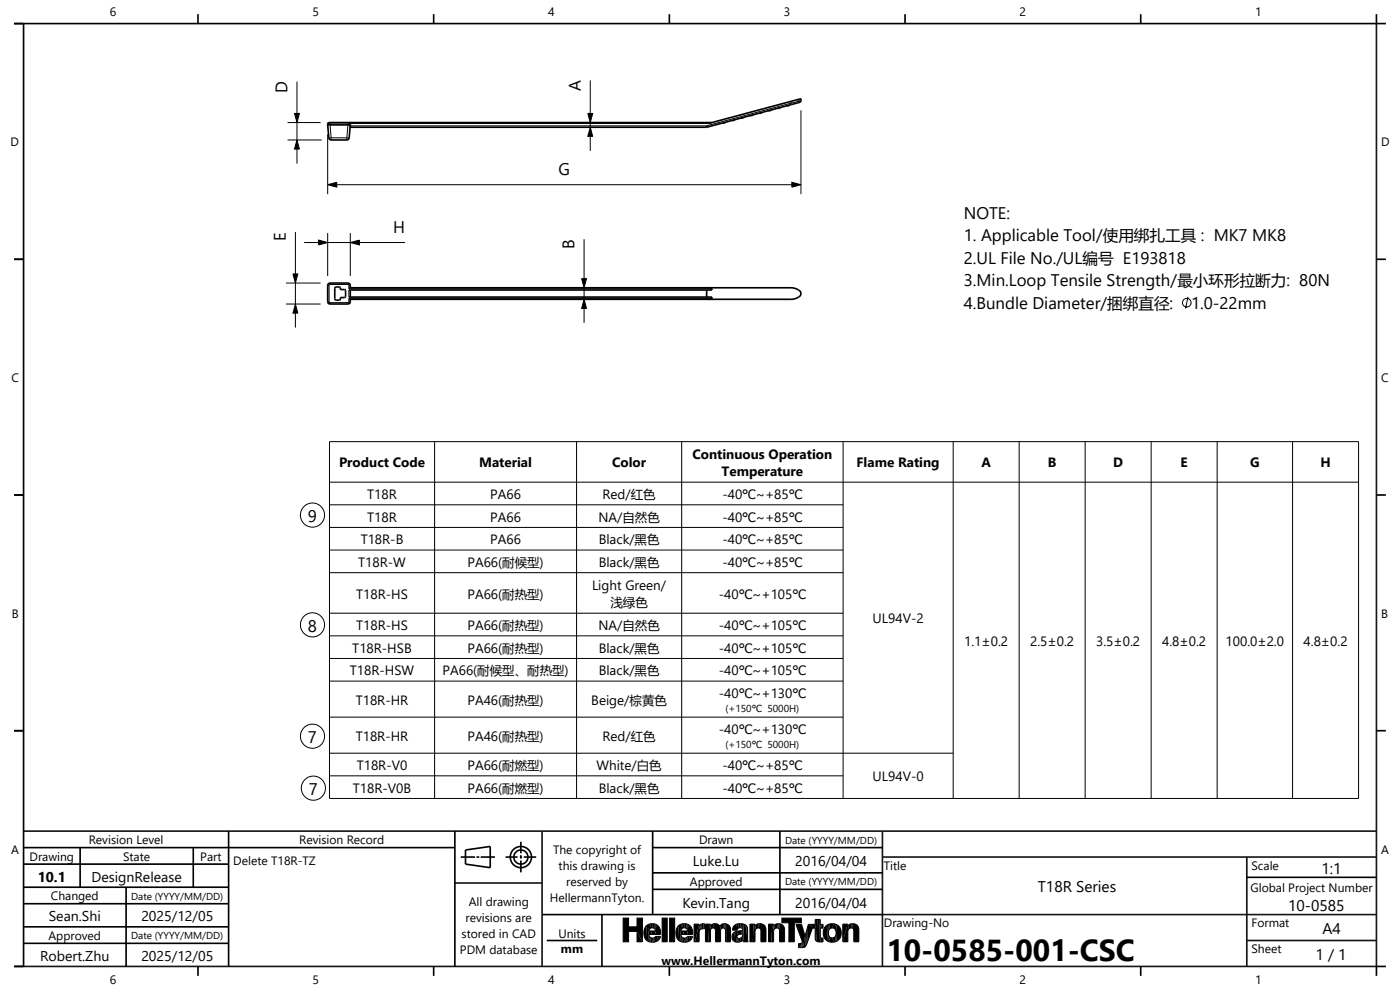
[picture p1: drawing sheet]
<svg xmlns="http://www.w3.org/2000/svg" width="297mm" height="210mm" viewBox="0 0 297 210" stroke-linecap="round" stroke-linejoin="round" font-family="sans-serif">
<g fill="#000">
<path d="M62.5 24.1h1l-.5 1.9z" fill-rule="evenodd"/>
<path d="M63 29.7l.5 1.9h-1z" fill-rule="evenodd"/>
<path d="M69.5 39.2l1.9-.5v1z" fill-rule="evenodd"/>
<path d="M124.7 24.1h1l-.5 1.9z" fill-rule="evenodd"/>
<path d="M125.2 27l.5 1.9h-1z" fill-rule="evenodd"/>
<path d="M168 38.7l1.9 .5-1.9 .5z" fill-rule="evenodd"/>
<path d="M62.1 58.1h1.1l-.5 1.9z" fill-rule="evenodd"/>
<path d="M67.6 50.9l1.9 .5-1.9 .6z" fill-rule="evenodd"/>
<path d="M74.3 51.4l1.9-.5v1.1z" fill-rule="evenodd"/>
<path d="M123.4 59.1h1l-.5 1.9z" fill-rule="evenodd"/>
<path d="M62.7 64.5l.5 1.9h-1.1z" fill-rule="evenodd"/>
<path d="M123.9 63.5l.5 1.9h-1z" fill-rule="evenodd"/>
<path d="M132.2 194.8h1.1v1.8h1.8v-1.8h1.2v5l-1.2-2.2h-1.8v2.2h-1.1z" fill-rule="evenodd"/>
<path d="M135.1 197.6l1.2 2.2h-1.2z" fill-rule="evenodd"/>
<path d="M137.1 196.4l.2 3.2a2.36 2.36 0 0 1-.2-3.2z" fill-rule="evenodd"/>
<path d="M137.1 196.4l.6-.4-.2 3.7-.2-.1z" fill-rule="evenodd"/>
<path d="M137.7 197.5h.6l-.1 .7h-.6z" fill-rule="evenodd"/>
<path d="M137.7 196h.3l-.3 1.5v2.3l-.2-.1z" fill-rule="evenodd"/>
<path d="M137.7 198.6l.4 1.2h-.4z" fill-rule="evenodd"/>
<path d="M137.9 198.8l.4 .2 .2 .9-.4-.1z" fill-rule="evenodd"/>
<path d="M138.3 199h.4v.9h-.2z" fill-rule="evenodd"/>
<path d="M138.4 195.9l.4 .1v1l-.4-.2z" fill-rule="evenodd"/>
<path d="M138 196l.4-.1v.9l-.6 .3z" fill-rule="evenodd"/>
<path d="M138.7 199l.2-.2v1l-.2 .1z" fill-rule="evenodd"/>
<path d="M138.8 196h.2v1.2l-.2-.2z" fill-rule="evenodd"/>
<path d="M138.3 197.5h.7v.7h-.8z" fill-rule="evenodd"/>
<path d="M139 196l.2 .1-.1 1.4z" fill-rule="evenodd"/>
<path d="M139 198.6h.5l-.1 1.1-.5 .1z" fill-rule="evenodd"/>
<path d="M139.5 198.6h.4l-.2 .8-.3 .3z" fill-rule="evenodd"/>
<path d="M140 198.6l.1 .1z" fill-rule="evenodd"/>
<path d="M139.9 198.6l.2 .1-.4 .7z" fill-rule="evenodd"/>
<path d="M139.2 196.1a1.99 1.99 0 0 1 .9 2.1h-1.1z" fill-rule="evenodd"/>
<path d="M140.5 194.8h1v5h-1z" fill-rule="evenodd"/>
<path d="M142.1 194.8h1v5h-1z" fill-rule="evenodd"/>
<path d="M143.9 196.4l.2 3.2a2.36 2.36 0 0 1-.2-3.2z" fill-rule="evenodd"/>
<path d="M143.9 196.4l.6-.4-.2 3.7-.2-.1z" fill-rule="evenodd"/>
<path d="M144.5 197.5h.6l-.1 .7h-.6z" fill-rule="evenodd"/>
<path d="M144.5 196h.3l-.3 1.5v2.3l-.2-.1z" fill-rule="evenodd"/>
<path d="M144.5 198.6l.4 1.2h-.4z" fill-rule="evenodd"/>
<path d="M144.7 198.8l.4 .2 .2 .9-.4-.1z" fill-rule="evenodd"/>
<path d="M145.1 199h.4v.9h-.2z" fill-rule="evenodd"/>
<path d="M145.2 195.9l.4 .1v1l-.4-.2z" fill-rule="evenodd"/>
<path d="M144.8 196l.4-.1v.9l-.6 .3z" fill-rule="evenodd"/>
<path d="M145.5 199l.2-.2v1l-.2 .1z" fill-rule="evenodd"/>
<path d="M145.6 196h.2v1.2l-.2-.2z" fill-rule="evenodd"/>
<path d="M145.1 197.5h.7v.7h-.8z" fill-rule="evenodd"/>
<path d="M145.8 198.6h.5l.1 .9-.5 .3z" fill-rule="evenodd"/>
<path d="M145.8 196l.2 .1-.1 1.4z" fill-rule="evenodd"/>
<path d="M145.8 198.6l.1 1.2h-.2z" fill-rule="evenodd"/>
<path d="M146.3 198.6h.4v.5l-.3 .4z" fill-rule="evenodd"/>
<path d="M146.7 198.6l.2 .1-.2 .4z" fill-rule="evenodd"/>
<path d="M146 196.1a1.99 1.99 0 0 1 .9 2.1h-1.1z" fill-rule="evenodd"/>
<path d="M147.2 196v3.8z" fill-rule="evenodd"/>
<path d="M148.3 196v3.8h-.8z" fill-rule="evenodd"/>
<path d="M148.3 196v.5z" fill-rule="evenodd"/>
<path d="M147.2 196h1.1l-.8 3.8h-.3z" fill-rule="evenodd"/>
<path d="M148.5 196.2l.1-.1v1.1l-.2 .2z" fill-rule="evenodd"/>
<path d="M148.4 196.3l-.1 1.5v-1.3z" fill-rule="evenodd"/>
<path d="M148.6 196.1l.2-.1v1.1l-.2 .1z" fill-rule="evenodd"/>
<path d="M148.8 196l.4-.1v1.1l-.4 .1z" fill-rule="evenodd"/>
<path d="M149.2 195.9h.2v1.1h-.2z" fill-rule="evenodd"/>
<path d="M149.4 195.9l.1 1.1z" fill-rule="evenodd"/>
<path d="M149.7 196v3.8z" fill-rule="evenodd"/>
<path d="M149.7 196h.8l-.2 3.8h-.6z" fill-rule="evenodd"/>
<path d="M150.7 196v.4z" fill-rule="evenodd"/>
<path d="M150.5 196h.2v3.8h-.4z" fill-rule="evenodd"/>
<path d="M150.8 196.2l-.1 1.3v-1.1z" fill-rule="evenodd"/>
<path d="M150.8 196.2l.2-.1 .1 .8-.3 .3z" fill-rule="evenodd"/>
<path d="M151 196.1l.4-.2-.1 1h-.2z" fill-rule="evenodd"/>
<path d="M151.4 195.9h.3v1.1l-.4-.1z" fill-rule="evenodd"/>
<path d="M151.7 195.9h.2l-.1 3.9z" fill-rule="evenodd"/>
<path d="M151.9 195.9l.5 .2 .3 .4 .1-.2 .1 3.5h-1.1z" fill-rule="evenodd"/>
<path d="M152.9 196.3l.1-.1-.1 1.3z" fill-rule="evenodd"/>
<path d="M153 196.2l.4-.2v.9h-.3l-.2 .3z" fill-rule="evenodd"/>
<path d="M153.4 196l.3-.1v1h-.3z" fill-rule="evenodd"/>
<path d="M153.7 195.9l.2 .1v3.8v-2.4l-.2-.5z" fill-rule="evenodd"/>
<path d="M153.9 196h.3v3.8h-.3z" fill-rule="evenodd"/>
<path d="M154.2 196l.6 .5 .2 .4v2.9h-.8z" fill-rule="evenodd"/>
<path d="M155.4 198.2l-.1 .8z" fill-rule="evenodd"/>
<path d="M155.7 197.8l.2-.1-.2 1.9-.4-.6 .1-.8z" fill-rule="evenodd"/>
<path d="M155.9 197.7l.2-.1 .1 2.2-.5-.2z" fill-rule="evenodd"/>
<path d="M156.4 198.8l.2 .2 .1 .9h-.3z" fill-rule="evenodd"/>
<path d="M156.1 197.6l.3-.1v.9l-.2 1.4z" fill-rule="evenodd"/>
<path d="M155.8 196.3l.5-.3 .1 1.3h-1l.1-.6z" fill-rule="evenodd"/>
<path d="M156.4 198.7v1.2l-.2-.1z" fill-rule="evenodd"/>
<path d="M156.3 196l.4-.1-.3 1.4z" fill-rule="evenodd"/>
<path d="M156.6 199h.5l-.1 .8-.3 .1z" fill-rule="evenodd"/>
<path d="M156.7 195.9h.4v.9l-.5 .1z" fill-rule="evenodd"/>
<path d="M156.4 197.5l1-.1-.1 .7-.9 .3z" fill-rule="evenodd"/>
<path d="M157.1 195.9l.3 .1-.1 .9-.2-.1z" fill-rule="evenodd"/>
<path d="M157.1 199l.4-.3-.1 .8-.4 .3z" fill-rule="evenodd"/>
<path d="M157.7 196l-.2 2.4v-.3h-.2z" fill-rule="evenodd"/>
<path d="M157.4 196h.3l-.2 1.2-.2-.3z" fill-rule="evenodd"/>
<path d="M157.7 196l-.1 3.6v-.2l-.2 .1z" fill-rule="evenodd"/>
<path d="M157.7 196v3.7z" fill-rule="evenodd"/>
<path d="M157.7 196h.1l-.1 3.8z" fill-rule="evenodd"/>
<path d="M158.3 196.3l.3 .5v2.4z" fill-rule="evenodd"/>
<path d="M158.1 196.2l.2 .1 .3 3.2z" fill-rule="evenodd"/>
<path d="M157.8 196l.3 .2 .6 3.6h-1z" fill-rule="evenodd"/>
<path d="M159.1 196h.8l-.2 3.8h-.6z" fill-rule="evenodd"/>
<path d="M160.1 196v.4z" fill-rule="evenodd"/>
<path d="M159.9 196h.2l.1 3.8h-.5z" fill-rule="evenodd"/>
<path d="M160.3 196.3l.6-.3 .1 .9h-.5l-.2 .3z" fill-rule="evenodd"/>
<path d="M160.3 196.3l-.1 1.3-.1-1.2z" fill-rule="evenodd"/>
<path d="M160.9 196l.3-.1v1.1l-.2-.1z" fill-rule="evenodd"/>
<path d="M161.2 195.9l.3 .1-.1 3.8v-2.5l-.2-.3z" fill-rule="evenodd"/>
<path d="M161.5 196l.6 .3 .4 .6v2.9h-1.1z" fill-rule="evenodd"/>
<path d="M162.5 197.2v2.6z" fill-rule="evenodd"/>
<path d="M163 196l.1 3.8z" fill-rule="evenodd"/>
<path d="M163 196h.8l-.1 3.8h-.6z" fill-rule="evenodd"/>
<path d="M164.1 196v.4z" fill-rule="evenodd"/>
<path d="M163.8 196h.3v3.8h-.4z" fill-rule="evenodd"/>
<path d="M164.2 196.3l-.1 1.3z" fill-rule="evenodd"/>
<path d="M164.2 196.3l.1-.1v.9l-.2 .3z" fill-rule="evenodd"/>
<path d="M164.3 196.2l.5-.2 .1 .9-.6 .2z" fill-rule="evenodd"/>
<path d="M164.8 196l.3-.1 .1 1.1-.3-.1z" fill-rule="evenodd"/>
<path d="M165.1 195.9l.3 .1v3.8v-2.5l-.2-.3z" fill-rule="evenodd"/>
<path d="M165.4 196l.7 .3 .3 .6v2.9h-1z" fill-rule="evenodd"/>
<path d="M166.4 197.2v2.6z" fill-rule="evenodd"/>
<path d="M165.9 194.8h4.1v.9h-1.5v4.1h-1.1v-4.1h-1.5z" fill-rule="evenodd"/>
<path d="M168.8 196.1h1.2l.8 2.5-.5 2.4-.1-1.3z" fill-rule="evenodd"/>
<path d="M170.8 198.5l.1 2.3-.6 .2z" fill-rule="evenodd"/>
<path d="M171.2 197.2l-.1 3.1-.2 .5-.1-2.3z" fill-rule="evenodd"/>
<path d="M171.5 196.1l.9 .5-1 3.1z" fill-rule="evenodd"/>
<path d="M171.5 196.1h1.4v-1.1v1.9h-.5v-.3z" fill-rule="evenodd"/>
<path d="M172.9 195l.1 4.3z" fill-rule="evenodd"/>
<path d="M172.9 195h.5l-.2 4.7-.2-.4z" fill-rule="evenodd"/>
<path d="M173.8 195h.2v4.8z" fill-rule="evenodd"/>
<path d="M173.4 195h.4l.2 4.8-.8-.1z" fill-rule="evenodd"/>
<path d="M174 198.7v1.1z" fill-rule="evenodd"/>
<path d="M174 198.8l.1 1h-.1z" fill-rule="evenodd"/>
<path d="M174 195v1.1h.3l-.3 .8v1.8z" fill-rule="evenodd"/>
<path d="M174.3 196.1h.2l-.2 .8h-.2z" fill-rule="evenodd"/>
<path d="M174.3 199h.3v.8z" fill-rule="evenodd"/>
<path d="M174.1 199h.2l.2 .8h-.4z" fill-rule="evenodd"/>
<path d="M174.5 196.1h.1v.8h-.3z" fill-rule="evenodd"/>
<path d="M174.6 199v.8z" fill-rule="evenodd"/>
<path d="M175.3 196.4l.4-.3-.2 3.5a2.13 2.13 0 0 1-.2-3.2z" fill-rule="evenodd"/>
<path d="M175.7 196.1v3.6l-.2-.1z" fill-rule="evenodd"/>
<path d="M175.7 198.1l.3 1.7-.3-.1z" fill-rule="evenodd"/>
<path d="M175.7 196.1l.3-.1-.3 1.7z" fill-rule="evenodd"/>
<path d="M175.9 198.6l.2 .3h.5l.3 .9h-.9z" fill-rule="evenodd"/>
<path d="M176.6 198.9h.4l.3-.5-.1 1.4h-.3z" fill-rule="evenodd"/>
<path d="M176 196h.9l-.3 .9h-.5l-.2 .3z" fill-rule="evenodd"/>
<path d="M176.9 196h.3l-.1 1.1-.5-.2z" fill-rule="evenodd"/>
<path d="M177.2 196l.2 .1v1.6l-.3-.6z" fill-rule="evenodd"/>
<path d="M177.4 197.9v1.8l-.2 .1z" fill-rule="evenodd"/>
<path d="M177.4 196.1a2.07 2.07 0 0 1 0 3.6z" fill-rule="evenodd"/>
<path d="M179.8 196v.4l.2-.1-.1 3.5h-1.1z" fill-rule="evenodd"/>
<path d="M178.8 196h1l-1 3.8z" fill-rule="evenodd"/>
<path d="M180 196.3l-.1 1.3z" fill-rule="evenodd"/>
<path d="M180 196.3l.6-.3 .1 .9h-.5l-.2 .3z" fill-rule="evenodd"/>
<path d="M180.6 196l.3-.1v1.1l-.2-.1z" fill-rule="evenodd"/>
<path d="M180.9 195.9l.3 .1-.1 3.8v-2.5l-.2-.3z" fill-rule="evenodd"/>
<path d="M181.2 196l.6 .3 .4 .6v2.9h-1.1z" fill-rule="evenodd"/>
<path d="M169.4 200.1v.9z" fill-rule="evenodd"/>
<path d="M169.4 200.1l.2 .9h-.2z" fill-rule="evenodd"/>
<path d="M169.5 200.1h.1l.3 .9h-.3z" fill-rule="evenodd"/>
<path d="M169.6 200.1h.4v.9h-.1z" fill-rule="evenodd"/>
<path d="M170.2 199.9l.1 1.1h-.3z" fill-rule="evenodd"/>
<path d="M171.4 196.5v3.2l-.3 .6 .1-3.1z" fill-rule="evenodd"/>
</g>
<g fill="none" stroke="#000" stroke-width=".21">
<path d="M63 17.3v6.8M125.2 17.1v7M61 29.7h7.3M61 26h7M62.5 24.1h1l-.5 1.9zM63 29.7l.5 1.9h-1zM63 26v3.7M63 31.6v3.1M69.5 39.2l1.9-.5v1zM69.5 28.5v12.7M69.5 26.3h4.8M69.8 29.2h.5"/>
<path d="M70 26l.3 3.2M70.3 29.2h3.3M70.3 29.2v.5M71.4 39.2h96.6M73.6 29.2h.5M73.6 29.2v.5M73.8 26l-.2 3.2M74.3 26.2h76M124.7 24.1h1l-.5 1.9zM125.2 27l.5 1.9h-1zM125.2 26v1M125.2 28.9v3.1"/>
<path d="M167.8 21.9l-17.9 4.8h-75.6M167.8 21.5v.4M167.8 21.9l.1 .3M168 38.7l1.9 .5-1.9 .5zM169.3 21.5l-.1 .3M169.3 21.1v.4M169.3 21.5l-1.5 .4M169.5 21.5l-.1 .3M169.5 21.5h-.2M169.5 21v.5M169.9 23.4v17.8M169.9 21.4l-.4 .1"/>
<path d="M62.1 58.1h1.1l-.5 1.9zM62.7 49.2v8.9M64.5 51.4h3.1M67.6 50.9l1.9 .5-1.9 .6zM69.5 49.4v9.1M69.5 51.4h4.8M74.3 51.4l1.9-.5v1.1zM74.3 49.4v9.1M76.2 51.4h9.7M123.4 59.1h1l-.5 1.9zM123.9 50.7v8.4M60.7 64.5h7.3"/>
<path d="M60.7 60h7.3M62.7 64.5l.5 1.9h-1.1zM62.7 60v4.5M62.7 66.4v3.1M69.5 60.5h.3M69.5 64h.3M69.8 64l.2 .2M69.8 60.5v3.5M70 60.3l-.2 .2M70 60v.3M70 64.2v.3M70 60.3h3.8"/>
<path d="M70 64.2h3.8M73.8 60.3l.2 .2M73.8 60v.3M73.8 64.2v.3M74 64l-.2 .2M74 60.5h.3M74 60.5v.7h77M74 61.5v1.5M74 64h.3M123.9 63.5l.5 1.9h-1zM123.9 61v2.5M123.9 65.4v3.1"/>
<path d="M151 63.3h-77v.7M252 63l-.5 2.5M69.9 93.7h218.3v75.7h-218.3zM92.2 93.7v75.7M122.3 93.7v75.7M144.6 93.7v75.7M178.9 93.7v75.7M202.2 93.7v75.7M216.2 93.7v75.7M230.2 93.7v75.7M244.2 93.7v75.7M258.2 93.7v75.7"/>
<path d="M274.2 93.7v75.7M69.9 102.3h218.3M69.9 107.1h109M69.9 111.9h109M69.9 116.7h109M69.9 121.5h109M69.9 130.1h109M69.9 134.9h109M69.9 139.7h109M69.9 144.5h109M69.9 152.1h109M69.9 159.8h132.3"/>
<path d="M69.9 164.6h109M132.2 194.8h1.1v1.8h1.8v-1.8h1.2v5h-1.2v-2.2h-1.8v2.2h-1.1zM137.1 196.4a1.84 1.84 0 0 1 2.2-.2 1.84 1.84 0 0 1 .8 2h-2.4a.71 .71 0 0 0 .5 .8 .71 .71 0 0 0 .8-.4h1.1a1.88 1.88 0 0 1-2.5 1.1 1.88 1.88 0 0 1-.9-2.5zM137.9 197a.68 .68 0 0 1 .8-.1 .68 .68 0 0 1 .3 .6h-1.3zM140.5 194.8h1v5h-1zM142.1 194.8h1v5h-1zM143.9 196.4a1.84 1.84 0 0 1 2.2-.2 1.84 1.84 0 0 1 .8 2h-2.4a.71 .71 0 0 0 .5 .8 .71 .71 0 0 0 .8-.4h1.1a1.88 1.88 0 0 1-2.5 1.1 1.88 1.88 0 0 1-.9-2.5zM144.7 197a.72 .72 0 0 1 1.2 .5h-1.4zM147.2 196h1.1v.5a.96 .96 0 0 1 1.2-.5v1h-.4a.71 .71 0 0 0-.8 .8v2h-1.1zM149.7 196h1v.4a1.22 1.22 0 0 1 2 .1 1.26 1.26 0 0 1 1.4-.5 1.26 1.26 0 0 1 .9 1.2v2.6h-1.1v-2.3a.54 .54 0 0 0-.5-.7 .54 .54 0 0 0-.5 .7v2.3h-1.1v-2.3a.54 .54 0 0 0-.5-.6 .54 .54 0 0 0-.6 .6v2.3h-1zM155.8 196.3a1.87 1.87 0 0 1 2.8 .5l.1 3h-1l-.1-.4a1.24 1.24 0 0 1-1.9 .2 1.24 1.24 0 0 1 .2-1.9l1.4-.3a.34 .34 0 0 0 .2-.5 .34 .34 0 0 0-.5-.1 .48 .48 0 0 0-.6 .5h-1l.1-.6zM156.5 198.4l1-.3a.77 .77 0 0 1-.2 .8 .77 .77 0 0 1-.8 .1l-.1-.3z"/>
<path d="M159.1 196h1v.4a1.33 1.33 0 0 1 1.5-.4 1.33 1.33 0 0 1 .9 1.2v2.6h-1.1v-2.3a.64 .64 0 0 0-.7-.7 .64 .64 0 0 0-.5 .8v2.2h-1.1zM163 196h1.1v.4a1.33 1.33 0 0 1 1.4-.4 1.33 1.33 0 0 1 .9 1.2v2.6h-1v-2.3a.64 .64 0 0 0-.7-.7 .64 .64 0 0 0-.6 .8v2.2h-1.1zM165.9 194.8h4.1v.9h-1.5v4.1h-1.1v-4.1h-1.5zM168.8 196.1h1.2l.8 2.5 .7-2.5h1.4v-1.1h1.1v1.1h.6v.8h-.6v2l.6 .1v.8h-.5a.85 .85 0 0 1-1.2-.8v-2.1h-.5v-.3l-1 3.1a1.25 1.25 0 0 1-1.4 1.3h-.6v-.9h.2a.46 .46 0 0 0 .6-.4zM176 197.1a.88 .88 0 0 1 1.1-.1 .88 .88 0 0 1 .3 1.1 .85 .85 0 0 1-1.1 .8 .85 .85 0 0 1-.6-1.2zM178.8 196h1v.4a1.33 1.33 0 0 1 1.5-.4 1.33 1.33 0 0 1 .9 1.2v2.6h-1.1v-2.3a.64 .64 0 0 0-.7-.7 .64 .64 0 0 0-.5 .8v2.2h-1.1z"/>
<circle cx="251.8" cy="64.2" r=".91"/>
<circle cx="66.3" cy="109.3" r="2.56"/>
<circle cx="66.3" cy="132.5" r="2.56"/>
<circle cx="66.3" cy="156.2" r="2.56"/>
<circle cx="66.5" cy="167.2" r="2.56"/>
<circle cx="176.6" cy="197.9" r="1.98"/>
</g>
<g fill="none" stroke="#000" stroke-width=".35">
<path d="M3 5h291M5 5v200h-2M42 3v2M92 3v2M142 3v2M192 3v2M242 3v2M292 3v2M69.5 26.5h4.8l-.3 3-.4 .2-3.6-.1-.2-.4zM74 26l.3 .3v.7h75.6M149.9 26.7v.3M150.3 26.2l19.6-5.3v.7l-.2 .1-19.8 5.3"/>
<path d="M151 26h-81.2l-.2 .1-.1 .4M153.9 25.9l-.5 .2M155.9 25.4l-.6 .1M157.8 24.9l-.5 .1M159.7 24.4l-.5 .1M161.7 23.8l-.6 .2M163.6 23.3l-.5 .2M165.5 22.8l-.5 .2M167.5 22.3l-.6 .1M3 55h2M292 55h2M71.1 61l.9-.1 .2 .2v.3h1l.1 1.6-1.1 .1v.5l-.2 .1-.9-.1z"/>
<path d="M74 63.3l.3 .2M74 63h77v.3l-.7 .2M74.3 61l-.3 .2M74.3 61l93.8 .1a2.24 2.24 0 0 1 1.8 1 1.42 1.42 0 0 1-1.4 1.3l-94.2 .1M74.3 61v-.7l-.4-.3h-3.9l-.4 .3-.1 .2v3.5l.2 .4 4.1 .1 .4-.2 .1-.8M74.3 61.5v1.5M149.9 61.5v1.5M150.3 61l.7 .2v.3h-77M3 105h2M292 105h2M3 155h2M292 155h2"/>
<path d="M5 179.8h91.5M17 179.8v8.5M41 179.8v8.5M48.5 176.3v28.7M96.5 176.3v28.7M110.5 178.6v2.4M138.5 179.8h48.7M138.5 176.3v17.7M165.4 176.3v17.7M5 183.3h43.5M5 188.2h43.5M5 191.7h43.5"/>
<path d="M5 196.6h43.5M26.8 188.3v16.7M97.8 181.8h3M98.7 180.3l5.3-.7v4.5l-5.3-.8zM101.1 181.8h.6M102 181.8h3M107.3 181.8h2.5M110.3 181.8h.4M110.5 181.4v.7M110.5 182.5v2.6M111.1 181.8h2.6M115 194h72.2"/>
<path d="M116 199.5h10.7M127.7 194v11M138.5 185.2h48.7M138.5 188.7h48.7M264.5 186.1h27.5M5 200.1h43.5M42 205v2M92 205v2M142 205v2M192 205v2M242 205v2M294 205h-2v2"/>
<circle cx="110.5" cy="181.8" r="1.5"/>
<circle cx="110.5" cy="181.8" r="2.25"/>
</g>
<path d="M292 5v200h-287M5 176.3h287M115 176.3v28.7M187.2 176.3v28.7M96.5 187.3h18.5M187.2 181.8h104.8M187.2 194h104.8M264.5 199.5h27.5M264.5 181.8v23.2" fill="none" stroke="#131326" stroke-width=".35"/>
<text font-size="6.4" x="188.1" y="203.8">10-0585-001-CSC</text>
<g font-size="3.6">
<text x="61" y="19.8" transform="rotate(-90 61 19.8)">D</text>
<text x="123.2" y="19.4" transform="rotate(-90 123.2 19.4)">A</text>
<text x="118.5" y="37.2">G</text>
<text x="204.5" y="46.5">NOTE:</text>
<text x="60.7" y="51" transform="rotate(-90 60.7 51)">E</text>
<text x="83.4" y="49.4">H</text>
<text x="121.9" y="52.8" transform="rotate(-90 121.9 52.8)">B</text>
<text x="204.5" y="51.2">1. Applicable Tool/使用绑扎工具 : MK7 MK8</text>
<text x="204.5" y="56">2.UL File No./UL编号 E193818</text>
<text x="204.5" y="60.7">3.Min.Loop Tensile Strength/最小环形拉断力: 80N</text>
<text x="204.5" y="65.5">4.Bundle Diameter/捆绑直径:</text>
<text x="252.7" y="65.5">1.0-22mm</text>
<text x="65.3" y="110.7">9</text>
<text x="65.3" y="134">8</text>
<text x="65.3" y="157.6">7</text>
<text x="65.5" y="168.7">7</text>
</g>
<g font-size="3.3">
<text x="280.4" y="185.3">1:1</text>
<text x="220.2" y="189.3">T18R Series</text>
<text x="273.3" y="193.3">10-0585</text>
<text x="279.1" y="203.6">1 / 1</text>
<text x="280.6" y="198.1">A4</text>
</g>
<g font-size="3">
<text x="147" y="183.7">Luke.Lu</text>
<text x="168.7" y="183.7">2016/04/04</text>
<text x="8" y="187">10.1</text>
<text x="19.4" y="187">DesignRelease</text>
<text x="10.4" y="195.4">Sean.Shi</text>
<text x="30" y="195.4">2025/12/05</text>
<text x="144.8" y="192.6">Kevin.Tang</text>
<text x="168.7" y="192.6">2016/04/04</text>
<text x="8.5" y="203.8">Robert.Zhu</text>
<text x="30" y="203.8">2025/12/05</text>
</g>
<g font-size="2.9">
<text x="71.9" y="99.2">Product Code</text>
<text x="101.6" y="99.2">Material</text>
<text x="129.9" y="99.2">Color</text>
<text x="146.9" y="97.3">Continuous Operation</text>
<text x="153.1" y="101.1">Temperature</text>
<text x="181.7" y="99.2">Flame Rating</text>
<text x="208.2" y="99.2">A</text>
<text x="222.3" y="99.2">B</text>
<text x="236.2" y="99.2">D</text>
<text x="250.5" y="99.2">E</text>
<text x="265.2" y="99.2">G</text>
<text x="280.1" y="99.2">H</text>
<text x="77.9" y="105.9">T18R</text>
<text x="104" y="105.9">PA66</text>
<text x="127.8" y="105.9">Red/红色</text>
<text x="153.3" y="105.9">-40℃~+85℃</text>
<text x="77.9" y="110.7">T18R</text>
<text x="104" y="110.7">PA66</text>
<text x="127" y="110.7">NA/自然色</text>
<text x="153.3" y="110.7">-40℃~+85℃</text>
<text x="76.5" y="115.5">T18R-B</text>
<text x="104" y="115.5">PA66</text>
<text x="127" y="115.5">Black/黑色</text>
<text x="153.3" y="115.5">-40℃~+85℃</text>
<text x="76" y="120.3">T18R-W</text>
<text x="99.2" y="120.3">PA66(耐候型)</text>
<text x="125.6" y="125.1">Light Green/</text>
<text x="127" y="120.3">Black/黑色</text>
<text x="153.3" y="120.3">-40℃~+85℃</text>
<text x="75.6" y="127">T18R-HS</text>
<text x="99.2" y="127">PA66(耐热型)</text>
<text x="152.5" y="127">-40℃~+105℃</text>
<text x="75.6" y="133.7">T18R-HS</text>
<text x="99.2" y="133.7">PA66(耐热型)</text>
<text x="127" y="133.7">NA/自然色</text>
<text x="152.5" y="133.7">-40℃~+105℃</text>
<text x="185.1" y="132.2">UL94V-2</text>
<text x="204.5" y="137">1.1±0.2</text>
<text x="218.5" y="137">2.5±0.2</text>
<text x="232.5" y="137">3.5±0.2</text>
<text x="246.5" y="137">4.8±0.2</text>
<text x="260" y="137">100.0±2.0</text>
<text x="276.5" y="137">4.8±0.2</text>
<text x="74.2" y="143.3">T18R-HSW</text>
<text x="74.7" y="138.5">T18R-HSB</text>
<text x="93.9" y="143.3">PA66(耐候型、耐热型)</text>
<text x="99.2" y="138.5">PA66(耐热型)</text>
<text x="127" y="138.5">Black/黑色</text>
<text x="127" y="143.3">Black/黑色</text>
<text x="152.5" y="138.5">-40℃~+105℃</text>
<text x="152.5" y="143.3">-40℃~+105℃</text>
<text x="75.5" y="149.5">T18R-HR</text>
<text x="99.2" y="149.5">PA46(耐热型)</text>
<text x="125.4" y="149.5">Beige/棕黄色</text>
<text x="152.5" y="148.1">-40℃~+130℃</text>
<text x="152.5" y="155.7">-40℃~+130℃</text>
<text x="75.5" y="157.1">T18R-HR</text>
<text x="99.2" y="157.1">PA46(耐热型)</text>
<text x="127.8" y="157.1">Red/红色</text>
<text x="75.7" y="163.4">T18R-V0</text>
<text x="99.2" y="163.4">PA66(耐燃型)</text>
<text x="126.5" y="163.4">White/白色</text>
<text x="153.3" y="163.4">-40℃~+85℃</text>
<text x="185.1" y="165.8">UL94V-0</text>
<text x="74.9" y="168.2">T18R-V0B</text>
<text x="99.2" y="168.2">PA66(耐燃型)</text>
<text x="127" y="168.2">Black/黑色</text>
<text x="153.3" y="168.2">-40℃~+85℃</text>
</g>
<g font-size="2.6">
<text x="23.3" y="3.4">6</text>
<text x="66.3" y="3.4">5</text>
<text x="116.3" y="3.4">4</text>
<text x="166.3" y="3.4">3</text>
<text x="216.3" y="3.4">2</text>
<text x="266.3" y="3.4">1</text>
<text x="2.2" y="31.1">D</text>
<text x="293" y="31.1">D</text>
<text x="2.4" y="81.1">C</text>
<text x="293" y="81.1">C</text>
<text x="2.5" y="131.1">B</text>
<text x="129.5" y="128.9">浅绿色</text>
<text x="293" y="131.1">B</text>
<text x="18.8" y="179.1">Revision Level</text>
<text x="63.5" y="179.1">Revision Record</text>
<text x="148.3" y="179.1">Drawn</text>
<text x="2.3" y="181.1">A</text>
<text x="6.3" y="182.6">Drawing</text>
<text x="26.1" y="182.6">State</text>
<text x="42.5" y="182.6">Part</text>
<text x="49.5" y="183.4">Delete T18R-TZ</text>
<text x="117.3" y="181.1">The copyright of</text>
<text x="118.5" y="184.5">this drawing is</text>
<text x="187.5" y="184.5">Title</text>
<text x="265.5" y="184.5">Scale</text>
<text x="293" y="181.1">A</text>
<text x="10.8" y="191">Changed</text>
<text x="116.6" y="191.3">HellermannTyton.</text>
<text x="120.1" y="187.9">reserved by</text>
<text x="146.4" y="188">Approved</text>
<text x="265.3" y="189.1">Global Project Number</text>
<text x="98.8" y="195.5">revisions are</text>
<text x="99.4" y="192.1">All drawing</text>
<text x="187.5" y="196.7">Drawing-No</text>
<text x="265.5" y="196.7">Format</text>
<text x="10.3" y="199.4">Approved</text>
<text x="97.6" y="202.3">PDM database</text>
<text x="97.9" y="198.9">stored in CAD</text>
<text x="118.4" y="198.9">Units</text>
<text x="119" y="202.2">mm</text>
<text x="265.5" y="202.2">Sheet</text>
<text x="23.3" y="208.8">6</text>
<text x="66.3" y="208.8">5</text>
<text x="116.3" y="208.8">4</text>
<text x="140.3" y="204.6">www.HellermannTyton.com</text>
<text x="166.3" y="208.8">3</text>
<text x="216.3" y="208.8">2</text>
<text x="266.3" y="208.8">1</text>
</g>
<g font-size="2.1">
<text x="153.9" y="151.1">(+150℃ 5000H)</text>
<text x="153.9" y="158.7">(+150℃ 5000H)</text>
<text x="166.5" y="178.9">Date (YYYY/MM/DD)</text>
<text x="27.8" y="190.8">Date (YYYY/MM/DD)</text>
<text x="166.5" y="187.8">Date (YYYY/MM/DD)</text>
<text x="27.8" y="199.2">Date (YYYY/MM/DD)</text>
</g>
</svg>
